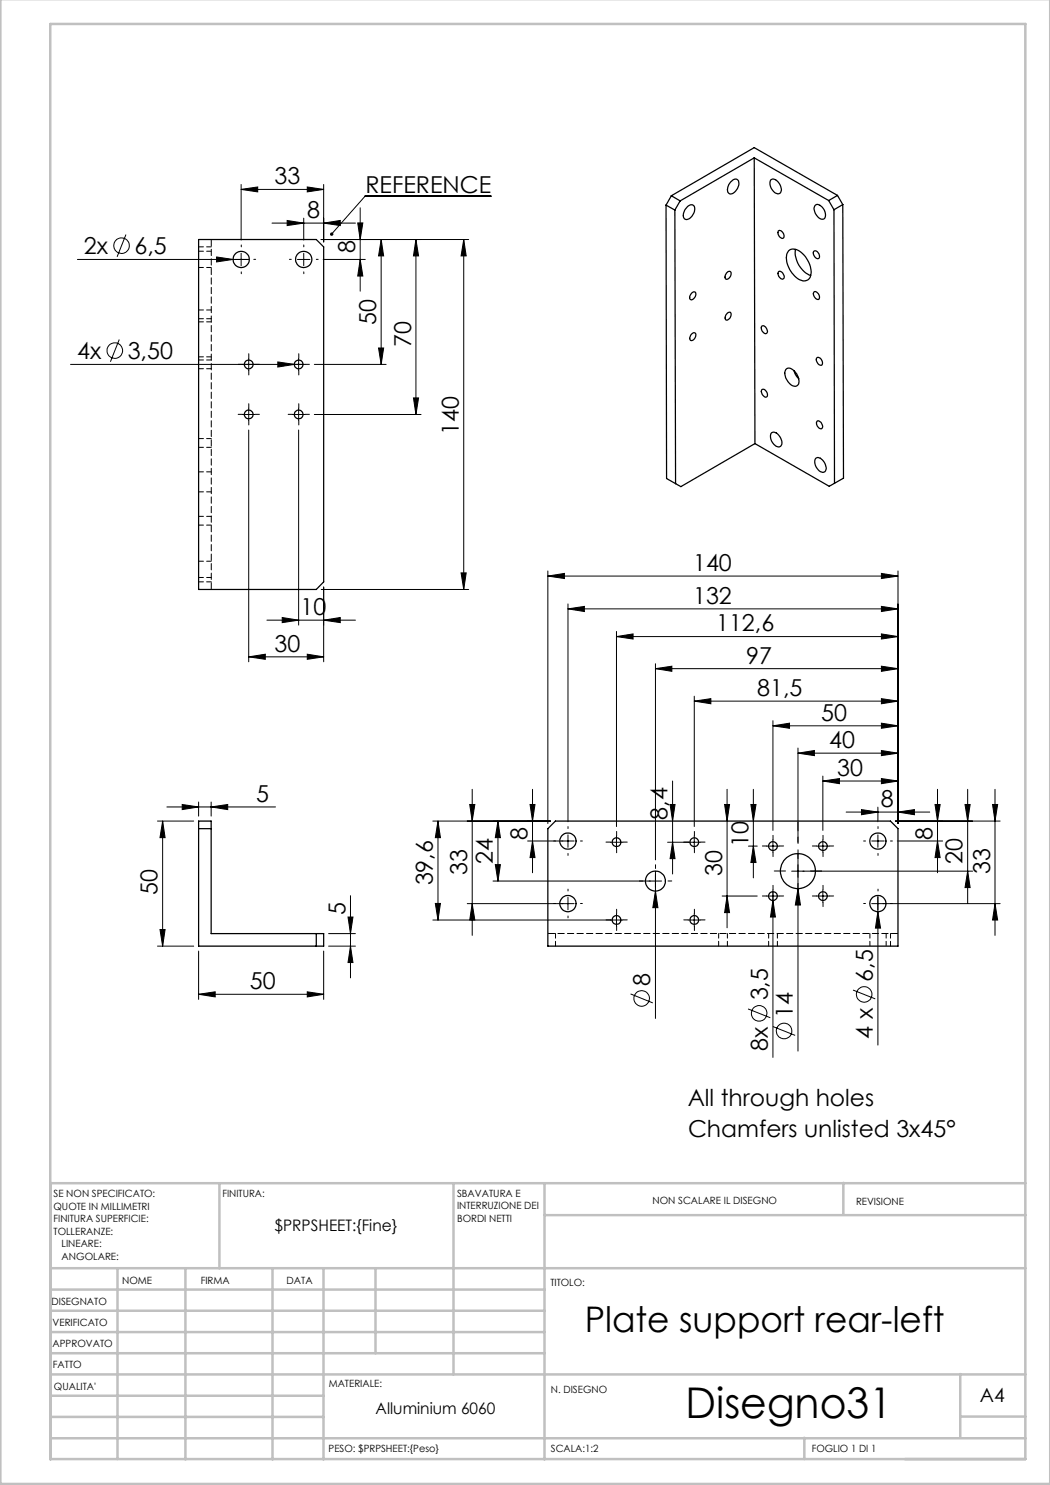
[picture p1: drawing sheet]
<svg xmlns="http://www.w3.org/2000/svg" width="210mm" height="297mm" viewBox="0 0 210 297" stroke-linecap="round" stroke-linejoin="round" font-family="sans-serif">
<g fill="none" stroke="#000" stroke-width=".2">
<path d="M48.2 37.9l3.3-.5v1zM48.2 36.9v11.1M48.2 37.9h16.5M61.5 37.4l3.2 .5-3.2 .5zM64.7 36.9v11.5M98.2 39.2h-25.2l-6.7 7.6M15.5 51.9h34.3M25.2 46.9l-1.8 4.5M43.3 51.4l3.3 .5-3.3 .5zM48.2 50.7v2.4M54.4 44.6h16.7M57.4 44.1l3.3 .5-3.3 .5z"/>
<path d="M59.5 51.9h2.5M60.7 43.6v4.4M60.7 50.7v2.4M64.6 51.9h8.5M64.7 44.6l3.4-.5v1zM71.5 44.6h1.1l-.6 3.3zM72 51.9l.6 3.3h-1.1zM72 41.6v16.6M76.2 47.9l.5 3.3h-1zM76.2 47.9v25M83.2 47.9l.5 3.3h-1zM83.2 47.9v35"/>
<path d="M92.7 47.9l.5 3.3h-1zM92.7 47.9v70M93.7 47.9h-29.5M14.1 72.9h46.9M23.8 67.9l-1.7 4.5M49.7 71.6v2.6M55.6 72.4l3.3 .5-3.3 .5zM59.7 71.6v2.6M62.9 72.9h14.3M75.7 69.6h1l-.5 3.3zM82.7 79.6h1l-.5 3.3zM48.5 82.9h2.5"/>
<path d="M49.7 81.6v2.5M49.7 86v46.4M58.5 82.9h2.5M59.7 81.6v2.5M59.7 86v39M62.9 82.9h21.3M64.2 117.9h29.5M64.7 117.4v15M92.2 114.6h1l-.5 3.3zM109.6 115.2l3.3-.5v1zM109.6 114.2v50.5M109.6 115.2h70"/>
<path d="M176.3 114.7l3.3 .5-3.3 .5zM179.6 114.2v50.5M49.7 131.4l3.4-.6v1.1zM49.7 131.4h15M53.4 124h17.7M56.4 123.5l3.3 .5-3.3 .5zM61.5 130.8l3.2 .6-3.2 .5zM64.7 124l3.4-.5v1zM113.6 121.8l3.3-.5v1zM113.6 120.8v43.6M113.6 121.8h66M123.3 127.3l3.3-.5v1z"/>
<path d="M123.3 126.3v39M123.3 127.3h56.3M131.1 133.7l3.3-.5v1.1zM131.1 132.7v39.3M131.1 133.7h48.5M138.9 139.2v26.1M176.3 133.2l3.3 .5-3.3 .6zM176.3 139.7l3.3 .5-3.3 .6zM176.3 126.8l3.3 .5-3.3 .5zM176.3 121.3l3.3 .5-3.3 .5zM94.4 157.9v29.2M106.5 157.9v16.7"/>
<path d="M134.5 156.2v18.6M138.9 140.2l3.3-.5v1.1zM138.9 140.2h40.7M145.4 157.9v27.7M150.7 157.9v17.7M154.6 145.2l3.3-.6v1.1zM154.6 144.1v22M154.6 145.2h25M159.6 150.6l3.3-.5v1zM159.6 149.6v18.9M159.6 150.6h20M164.6 156.2l3.3-.5v1z"/>
<path d="M164.6 155.2v10.9M164.6 156.2h15M176.3 155.7l3.3 .5-3.3 .5zM176.3 150.1l3.3 .5-3.3 .5zM176.3 144.6l3.3 .6-3.3 .5zM187.5 157.9v16.7M193.5 157.9v22.7M199 157.9v29.2M31.5 164.2h7.2M32.5 164.2l.5 3.3h-1zM32.5 164.2v25M33.4 161.4h21.7"/>
<path d="M36.4 160.9l3.3 .5-3.3 .5zM39.7 160.4v2.8M42.2 161.4l3.3-.5v1zM42.2 160.4v2.8M70.1 179.1v16.5M86.6 164.2h23.5M87.6 164.2l.5 3.3h-1zM87.6 164.2v19.8M93.9 160.9h1.1l-.6 3.3zM99.1 172.9h1l-.5 3.3zM99.6 164.2l.5 3.3h-1zM99.6 164.2v12"/>
<path d="M106 160.9h1l-.5 3.3zM106.5 168.2l.5 3.3h-1zM113.6 167v2.5M113.6 179.5v2.5M114.8 168.2h-9.3M122.1 168.4h2.5M123.3 167.2v2.5M131.1 178.2l.5 3.3h-1zM131.1 174.2v29.5M132.3 176.2h-33.7M134 160.9h1l-.5 3.3zM134.5 168.4l.5 3.3h-1z"/>
<path d="M138.9 167.2v2.5M140.1 168.4h-6.6M144.4 179.2h7M144.9 160.9h1l-.5 3.3zM145.4 179.2l.5 3.3h-1zM149.7 169.2h1.7M150.2 160.9h1l-.5 3.3zM150.7 169.2l.5 3.3h-1zM153.3 169.2h2.5M153.3 179.2h2.5M154.6 168v2.5M154.6 178v33.5"/>
<path d="M159.6 177.7l.5 3.3h-1zM159.6 170.7v39.5M163.3 169.2h2.5M163.3 179.2h2.5M164.6 168v2.5M164.6 178v2.5M169.2 162.4h16.7M172.3 161.9l3.3 .5-3.3 .5zM174.3 168.2h2.5M175.6 179.1v29.9M175.6 161.4v3M175.6 167v2.5"/>
<path d="M179.5 168.2h9M179.6 162.4l3.3-.5v1zM187 160.9h1l-.5 3.3zM187.5 168.2l.5 3.3h-1zM193 160.9h1l-.5 3.3zM193.5 174.2l.5 3.3h-1zM194.5 174.2h-36.2M198.5 160.9h1l-.5 3.3zM200 164.2h-20.9M31.5 189.2h7.2M32 185.9h1l-.5 3.3zM39.7 198.9l3.3-.5v1z"/>
<path d="M39.7 190.2v9.7M39.7 198.9h25M61.5 198.4l3.2 .5-3.2 .5zM64.7 190.2v9.7M65.7 189.2h5.4M65.7 186.7h5.4M69.6 183.4h1l-.5 3.3zM70.1 189.2l.5 3.3h-1zM86.6 184h38M87.1 180.7h1l-.5 3.3zM93.5 180.7h21.3M94.4 180.7l.6 3.3h-1.1z"/>
<path d="M123.3 182.7v2.5M126.1 198.8l4.5 1.8M137.6 184h2.5M138.9 182.7v2.5M154.6 180.1l.5 3.3h-1zM170.6 198l4.4 1.8M175.6 182.3l.5 3.3h-1zM199 180.7l.5 3.3h-1zM200 180.7h-25.7M149.6 201.8l4.5 1.7M154.6 205.3l4.4 1.8"/>
<circle cx="24.3" cy="49.1" r="1.55"/>
<circle cx="23" cy="70.1" r="1.55"/>
<circle cx="128.3" cy="199.7" r="1.55"/>
<circle cx="172.8" cy="198.9" r="1.56"/>
<circle cx="151.8" cy="202.7" r="1.55"/>
<circle cx="156.8" cy="206.2" r="1.56"/>
</g>
<g fill="none" stroke="#000" stroke-width=".2" stroke-dasharray="15.2 1.3 1.3 1.3">
<path d="M45.8 51.9h-.4M48.3 49.4v-.4M48.3 54.4v.3M50.8 51.9h.3M58.3 51.9h-.4M60.8 49.4v-.4M60.8 54.4v.3M63.3 51.9h.3M48.5 72.9h-.9M49.8 71.6v-.9M49.8 74.1v.9M51 72.9h.9"/>
<path d="M58.5 72.9h-.9M59.8 71.6v-.9M59.8 74.1v.9M61 72.9h.9M48.5 82.9h-.9M49.8 81.6v-.9M49.8 84.1v.9M51 82.9h.9M58.5 82.9h-.9M59.8 81.6v-.9M59.8 84.1v.9M61 82.9h.9"/>
<path d="M111.1 168.2h-.4M113.6 178.2v-.4M113.6 165.7v-.4M113.6 170.7v.4M116.1 168.2h.4M122.1 168.4h-.9M123.3 167.2v-.9M123.3 169.7v.8M124.6 168.4h.8M128.6 176.2h-.7M131.1 173.7v-.8M131.1 178.7v.7"/>
<path d="M133.6 176.2h.8M137.6 168.4h-.8M138.9 167.2v-.9M138.9 169.7v.8M140.1 168.4h.9M153.4 169.2h-.9M153.4 179.2h-.9M154.6 167.9v-.8M154.6 170.4v.9M154.6 177.9v-.8M155.9 169.2h.8M155.9 179.2h.8"/>
<path d="M157.1 174.2h-2.2M159.6 176.7v2.2M162.1 174.2h2.3M163.4 169.2h-.9M163.4 179.2h-.9M164.6 167.9v-.8M164.6 170.4v.9M164.6 177.9v-.8M165.9 169.2h.8M165.9 179.2h.8M173.1 168.2h-.4M175.6 178.2v-.4"/>
<path d="M175.6 165.7v-.4M175.6 170.7v.4M178.1 168.2h.4M111.1 180.7h-.4M113.6 183.2v.4M116.1 180.7h.4M122.1 184h-.9M123.3 182.7v-.8M123.3 185.2v.9M124.6 184h.8M137.6 184h-.8M138.9 182.7v-.8"/>
<path d="M138.9 185.2v.9M140.1 184h.9M154.6 180.4v.9M164.6 180.4v.9M173.1 180.7h-.4M175.6 183.2v.4M178.1 180.7h.4"/>
</g>
<path d="M159.6 171.7v-7.3" fill="none" stroke="#000" stroke-width=".2" stroke-dasharray="15.2 1.3 1.3 1.3" stroke-dashoffset="13.5"/>
<g fill="none" stroke="#c0c0c0" stroke-width=".5">
<path d="M.1 -.1v296.9h209.9v-296.9M10.1 4.8h195v287h-195zM43.9 236.6v17M90.7 236.6v38.3M108.9 236.6v55.3M168.7 236.6v6.3M205.1 236.6h-195v55.3M10.1 253.6h195M10.1 257.9h98.8M23.5 253.6v38.2M37.1 253.6v38.3M54.5 253.6v38.3"/>
<path d="M64.7 253.6v38.3M75.1 253.6v17M108.9 243h96.2M10.1 270.6h98.8M10.1 266.4h98.8M10.1 262.1h98.8M10.1 279.1h54.6M10.1 274.9h195M192.1 274.8v12.7M10.1 287.7h195M10.1 283.4h54.6M160.9 287.5v4.3"/>
<path d="M192.1 283.3h13"/>
</g>
<g fill="#000">
<path d="M43.3 51.4l3.3 .5-3.3 .5zM66.1 46.6a.34 .34 0 0 1 .5 0 .34 .34 0 0 1 0 .5 .34 .34 0 0 1-.5 0l.2-.3-.2 .3-.1-.1zM55.6 72.4l3.3 .5-3.3 .5z"/>
<path d="M48.2 37.9l3.3-.5v1zM61.5 37.4l3.2 .5-3.2 .5zM57.4 44.1l3.3 .5-3.3 .5zM64.7 44.6l3.4-.5v1z"/>
<path d="M72 51.9l.6 3.3h-1.1zM71.5 44.6h1.1l-.6 3.3z"/>
<path d="M49.7 131.4l3.4-.6v1.1zM61.5 130.8l3.2 .6-3.2 .5z"/>
<path d="M56.4 123.5l3.3 .5-3.3 .5zM64.7 124l3.4-.5v1z"/>
<path d="M176.3 155.7l3.3 .5-3.3 .5zM164.6 156.2l3.3-.5v1z"/>
<path d="M36.4 160.9l3.3 .5-3.3 .5zM42.2 161.4l3.3-.5v1zM131.1 133.7l3.3-.5v1.1zM176.3 133.2l3.3 .5-3.3 .6z"/>
<path d="M99.1 172.9h1l-.5 3.3zM99.6 164.2l.5 3.3h-1zM150.7 169.2l.5 3.3h-1zM150.2 160.9h1l-.5 3.3z"/>
<path d="M159.6 177.7l-.5 3.3h1zM154.6 180.1l-.5 3.3h1zM131.1 178.2l-.5 3.3h1zM175.6 182.3l-.5 3.3h1z"/>
<path d="M172.3 161.9l3.3 .5-3.3 .5zM179.6 162.4l3.3-.5v1zM159.6 150.6l3.3-.5v1zM176.3 150.1l3.3 .5-3.3 .5zM154.6 145.2l3.3-.6v1.1zM176.3 144.6l3.3 .6-3.3 .5z"/>
<path d="M32 185.9h1l-.5 3.3zM32.5 164.2l.5 3.3h-1zM106.5 168.2l.5 3.3h-1zM106 160.9h1l-.5 3.3zM134.5 168.4l.5 3.3h-1zM134 160.9h1l-.5 3.3zM187.5 168.2l.5 3.3h-1zM187 160.9h1l-.5 3.3zM145.4 179.2l.5 3.3h-1zM144.9 160.9h1l-.5 3.3zM75.7 69.6h1l-.5 3.3zM76.2 47.9l.5 3.3h-1z"/>
<path d="M61.5 198.4l3.2 .5-3.2 .5zM39.7 198.9l3.3-.5v1zM176.3 139.7l3.3 .5-3.3 .6zM138.9 140.2l3.3-.5v1.1zM176.3 126.8l3.3 .5-3.3 .5zM123.3 127.3l3.3-.5v1zM176.3 121.3l3.3 .5-3.3 .5zM113.6 121.8l3.3-.5v1zM176.3 114.7l3.3 .5-3.3 .5zM109.6 115.2l3.3-.5v1z"/>
<path d="M69.6 183.4h1l-.5 3.3zM70.1 189.2l.5 3.3h-1zM87.6 164.2l.5 3.3h-1zM87.1 180.7h1l-.5 3.3zM93.9 160.9h1.1l-.6 3.3zM94.4 180.7l.6 3.3h-1.1zM198.5 160.9h1l-.5 3.3zM199 180.7l.5 3.3h-1zM193 160.9h1l-.5 3.3zM193.5 174.2l.5 3.3h-1zM83.2 47.9l.5 3.3h-1zM82.7 79.6h1l-.5 3.3zM92.7 47.9l.5 3.3h-1zM92.2 114.6h1l-.5 3.3z"/>
</g>
<g fill="none" stroke="#000" stroke-width=".25">
<path d="M134.3 39.2l1.7 1M134.3 39.2l-1.1 1.8M146.1 36.4a.93 .93 0 0 1 1.6-.2 2.22 2.22 0 0 1-1.6 2.6 .88 .88 0 0 1-.5-1.3zM150.8 31.6l-14.8 8.6M150.8 31.6l14.9 8.5M150.8 31.6l.2 57.1M154.2 35.9a1.4 1.4 0 0 1 1.8 1.1 1.14 1.14 0 0 1-.3 1.8 2.06 2.06 0 0 1-1.5-2.9zM167.5 39.1l-16.7-9.6-16.5 9.7M167.5 39.1l-1.8 1M167.5 39.1l1.1 1.8M39.7 47.9h23.6l1.4 1.5v67l-1.4 1.5h-23.6zM133.2 41l.1 54.7 2.9 1.6 14.8-8.6"/>
<path d="M133.2 41l1.8 1M135 42l.1 54.7M136 40.2l-1 1.8M137.5 41.3a.79 .79 0 0 1 .8-.4 .79 .79 0 0 1 .6 .6 2.13 2.13 0 0 1-1.8 2.4 1.39 1.39 0 0 1 0-2.1zM138.4 58.6a.46 .46 0 0 1 .6-.2 .46 .46 0 0 1 .1 .7 .83 .83 0 0 1-1.1 .7l-.1-.5zM145.4 54.5a.46 .46 0 0 1 .7-.2 .46 .46 0 0 1 .1 .7 .83 .83 0 0 1-1.1 .7v-.7zM155.6 46.2a.9 .9 0 0 1 1.2 1.1v.2a.6 .6 0 0 1-.7 .1 .6 .6 0 0 1-.3-.5l-.2-.6zM155.8 54.3a1.03 1.03 0 0 1 .9 1.4 .98 .98 0 0 1-1.1-1.2zM157.7 50.2a2.05 2.05 0 0 1 2.8 .5 4.5 4.5 0 0 1 1.4 4.9 1.72 1.72 0 0 1-2.6-.1 4.9 4.9 0 0 1-1.9-4.9zM159.1 49.9a5.1 5.1 0 0 0 3 5.2M162.7 50.3a.88 .88 0 0 1 1 .2 .88 .88 0 0 1 .2 .9 .49 .49 0 0 1-.5 .4 .49 .49 0 0 1-.5-.4l-.2-.6zM162.8 58.3a.99 .99 0 0 1 .9 .6 .99 .99 0 0 1 0 1 1.06 1.06 0 0 1-.9-1.6z"/>
<path d="M163.1 41.1a1.21 1.21 0 0 1 1.6 .7 1.28 1.28 0 0 1-.1 2 2.12 2.12 0 0 1-1.7-2.6zM165.7 40.1l1.1 1.8M166.8 41.9l.1 54.8M168.6 40.9l-1.8 1M168.6 40.9l.1 54.7-1.8 1.1M138.4 66.8a.46 .46 0 0 1 .6-.2 .46 .46 0 0 1 .1 .7 .78 .78 0 0 1-1.1 .7v-.5zM145.5 62.6a.45 .45 0 0 1 .6-.1 .45 .45 0 0 1 .1 .6 .82 .82 0 0 1-1.1 .8l-.1-.5zM152.3 78a.88 .88 0 0 1 1 .2 .88 .88 0 0 1 .2 .9 .47 .47 0 0 1-.5 .4 .47 .47 0 0 1-.4-.4l-.3-.6zM152.4 65.2a1.03 1.03 0 0 1 1 1.4 .98 .98 0 0 1-1.1-1.2zM157.3 73.8a1.63 1.63 0 0 1 2 1 1.73 1.73 0 0 1 0 2.4 2.2 2.2 0 0 1-2.2-2l-.1-.8zM158.8 74.1l.3 .8 .6 .8M163.3 71.6a.84 .84 0 0 1 1.2 .9 .44 .44 0 0 1-.3 .6 .44 .44 0 0 1-.5-.3l-.4-.7z"/>
<path d="M151 88.7l14.8 8.6 1.1-.6M154.3 86.6a1.4 1.4 0 0 1 1.8 1 1.14 1.14 0 0 1-.3 1.8 2.06 2.06 0 0 1-1.5-2.8zM163.2 91.6a1.4 1.4 0 0 1 1.8 1.1 1.14 1.14 0 0 1-.3 1.8 2.06 2.06 0 0 1-1.5-2.9zM163.4 84.2a.99 .99 0 0 1 .9 .5 .99 .99 0 0 1 0 1.1 1.06 1.06 0 0 1-.9-1.6zM39.7 165.7h2.5M39.7 164.2h2.5v22.5h22.5v2.5h-25zM109.6 165.7l1.5-1.5h67l1.5 1.5v23.5h-70zM63.3 186.7v2.5"/>
<circle cx="48.3" cy="51.9" r="1.63"/>
<circle cx="60.7" cy="51.9" r="1.63"/>
<circle cx="49.7" cy="72.9" r=".88"/>
<circle cx="59.7" cy="72.9" r=".86"/>
<circle cx="49.7" cy="82.9" r=".89"/>
<circle cx="59.7" cy="82.9" r=".87"/>
<circle cx="113.6" cy="168.2" r="1.63"/>
<circle cx="123.3" cy="168.4" r=".88"/>
<circle cx="131.1" cy="176.2" r="2"/>
<circle cx="138.9" cy="168.4" r=".88"/>
<circle cx="154.6" cy="169.2" r=".89"/>
<circle cx="154.6" cy="179.2" r=".88"/>
<circle cx="159.6" cy="174.2" r="3.5"/>
<circle cx="164.6" cy="169.2" r=".87"/>
<circle cx="164.6" cy="179.2" r=".86"/>
<circle cx="175.6" cy="168.2" r="1.62"/>
<circle cx="113.6" cy="180.7" r="1.63"/>
<circle cx="123.3" cy="184" r=".88"/>
<circle cx="138.9" cy="184" r=".88"/>
<circle cx="175.6" cy="180.7" r="1.62"/>
</g>
<path d="M42.3 47.9v70M179.6 186.7h-70" fill="none" stroke="#000" stroke-width=".2" stroke-dasharray="1.3 .6" stroke-dashoffset="-.1"/>
<g fill="none" stroke="#000" stroke-width=".2" stroke-dasharray="1.3 .6" stroke-dashoffset=".3">
<path d="M39.8 49.4h2.5M39.8 53.5h2.5M42.3 50.2h-2.5M39.8 73.7h2.5M39.8 63.7h2.5M39.8 71.4h2.5M42.3 72h-2.5M42.3 62h-2.5M42.3 64.4h-2.5M39.8 89.5h2.5M39.8 98.4h2.5M42.3 87.7h-2.5"/>
<path d="M42.3 94.4h-2.5M39.8 105h2.5M39.8 115.5h2.5M42.3 116.4h-2.5M42.3 103.3h-2.5M42.3 112.2h-2.5M111.1 189.2v-2.5M143.7 186.7v2.5M145.5 189.2v-2.5M153.7 186.7v2.5M155.5 189.2v-2.5M174 186.7v2.5"/>
<path d="M177.2 189.2v-2.5M178.1 186.7v2.5"/>
</g>
<text font-size="8.5" x="137.1" y="283.5">Disegno31</text>
<text font-size="7.1" x="117" y="266.4">Plate support rear-left</text>
<g font-size="4.7">
<text x="54.9" y="36.9">33</text>
<text x="73.1" y="38.6">REFERENCE</text>
<text x="61.4" y="43.6">8</text>
<text x="16.8" y="50.8">2x</text>
<text x="26.9" y="50.8">6,5</text>
<text x="71.1" y="50.7" transform="rotate(-90 71.1 50.7)">8</text>
<text x="75.2" y="64.9" transform="rotate(-90 75.2 64.9)">50</text>
<text x="15.4" y="71.8">4x</text>
<text x="25.5" y="71.8">3,50</text>
<text x="82.2" y="69.4" transform="rotate(-90 82.2 69.4)">70</text>
<text x="91.7" y="87" transform="rotate(-90 91.7 87)">140</text>
<text x="138.6" y="114.2">140</text>
<text x="60.1" y="123">10</text>
<text x="138.6" y="120.8">132</text>
<text x="54.9" y="130.3">30</text>
<text x="143.2" y="126.3">112,6</text>
<text x="149.2" y="132.7">97</text>
<text x="151.4" y="139.2">81,5</text>
<text x="164.2" y="144.1">50</text>
<text x="165.8" y="149.6">40</text>
<text x="167.4" y="155.2">30</text>
<text x="51.2" y="160.4">5</text>
<text x="176.2" y="161.4">8</text>
<text x="133.5" y="163.9" transform="rotate(-90 133.5 163.9)">8,4</text>
<text x="186.5" y="168" transform="rotate(-90 186.5 168)">8</text>
<text x="98.6" y="172.8" transform="rotate(-90 98.6 172.8)">24</text>
<text x="105.5" y="168" transform="rotate(-90 105.5 168)">8</text>
<text x="149.7" y="169.3" transform="rotate(-90 149.7 169.3)">10</text>
<text x="192.5" y="172.8" transform="rotate(-90 192.5 172.8)">20</text>
<text x="31.5" y="179.1" transform="rotate(-90 31.5 179.1)">50</text>
<text x="86.6" y="177.1" transform="rotate(-90 86.6 177.1)">39,6</text>
<text x="93.5" y="175" transform="rotate(-90 93.5 175)">33</text>
<text x="144.4" y="175.1" transform="rotate(-90 144.4 175.1)">30</text>
<text x="198" y="174.8" transform="rotate(-90 198 174.8)">33</text>
<text x="69.1" y="183" transform="rotate(-90 69.1 183)">5</text>
<text x="49.9" y="197.8">50</text>
<text x="130.1" y="197.1" transform="rotate(-90 130.1 197.1)">8</text>
<text x="174.6" y="196.3" transform="rotate(-90 174.6 196.3)">6,5</text>
<text x="153.6" y="200.1" transform="rotate(-90 153.6 200.1)">3,5</text>
<text x="158.5" y="203.6" transform="rotate(-90 158.5 203.6)">14</text>
<text x="174.6" y="207.7" transform="rotate(-90 174.6 207.7)">4 x</text>
<text x="153.6" y="210.2" transform="rotate(-90 153.6 210.2)">8x</text>
<text x="137.5" y="221.2">All through holes</text>
<text x="137.6" y="227.4">Chamfers unlisted 3x45°</text>
</g>
<text font-size="3.9" x="196" y="280.4">A4</text>
<g font-size="3.2">
<text x="54.9" y="246.3">$PRPSHEET:{Fine}</text>
<text x="75.1" y="282.8">Alluminium 6060</text>
</g>
<g font-size="2">
<text x="10.7" y="239.5">SE NON SPECIFICATO:</text>
<text x="44.5" y="239.5">FINITURA:</text>
<text x="91.4" y="239.4">SBAVATURA E</text>
<text x="10.7" y="242">QUOTE IN MILLIMETRI</text>
<text x="10.7" y="244.5">FINITURA SUPERFICIE:</text>
<text x="91.4" y="241.9">INTERRUZIONE DEI</text>
<text x="91.4" y="244.4">BORDI NETTI</text>
<text x="130.5" y="240.8">NON SCALARE IL DISEGNO</text>
<text x="171.2" y="241">REVISIONE</text>
<text x="10.7" y="247">TOLLERANZE:</text>
<text x="12.3" y="249.5">LINEARE:</text>
<text x="12.3" y="252">ANGOLARE:</text>
<text x="24.4" y="256.9">NOME</text>
<text x="40.1" y="256.8">FIRMA</text>
<text x="57.3" y="256.8">DATA</text>
<text x="110.1" y="257.1">TITOLO:</text>
<text x="10.3" y="260.9">DISEGNATO</text>
<text x="10.5" y="269.3">APPROVATO</text>
<text x="10.5" y="265.2">VERIFICATO</text>
<text x="10.6" y="273.6">FATTO</text>
<text x="10.8" y="278">QUALITA'</text>
<text x="65.8" y="277.4">MATERIALE:</text>
<text x="110.2" y="278.5">N. DISEGNO</text>
<text x="65.7" y="290.4">PESO: $PRPSHEET:{Peso}</text>
<text x="110.2" y="290.5">SCALA:1:2</text>
<text x="162.4" y="290.4">FOGLIO 1 DI 1</text>
</g>
</svg>
